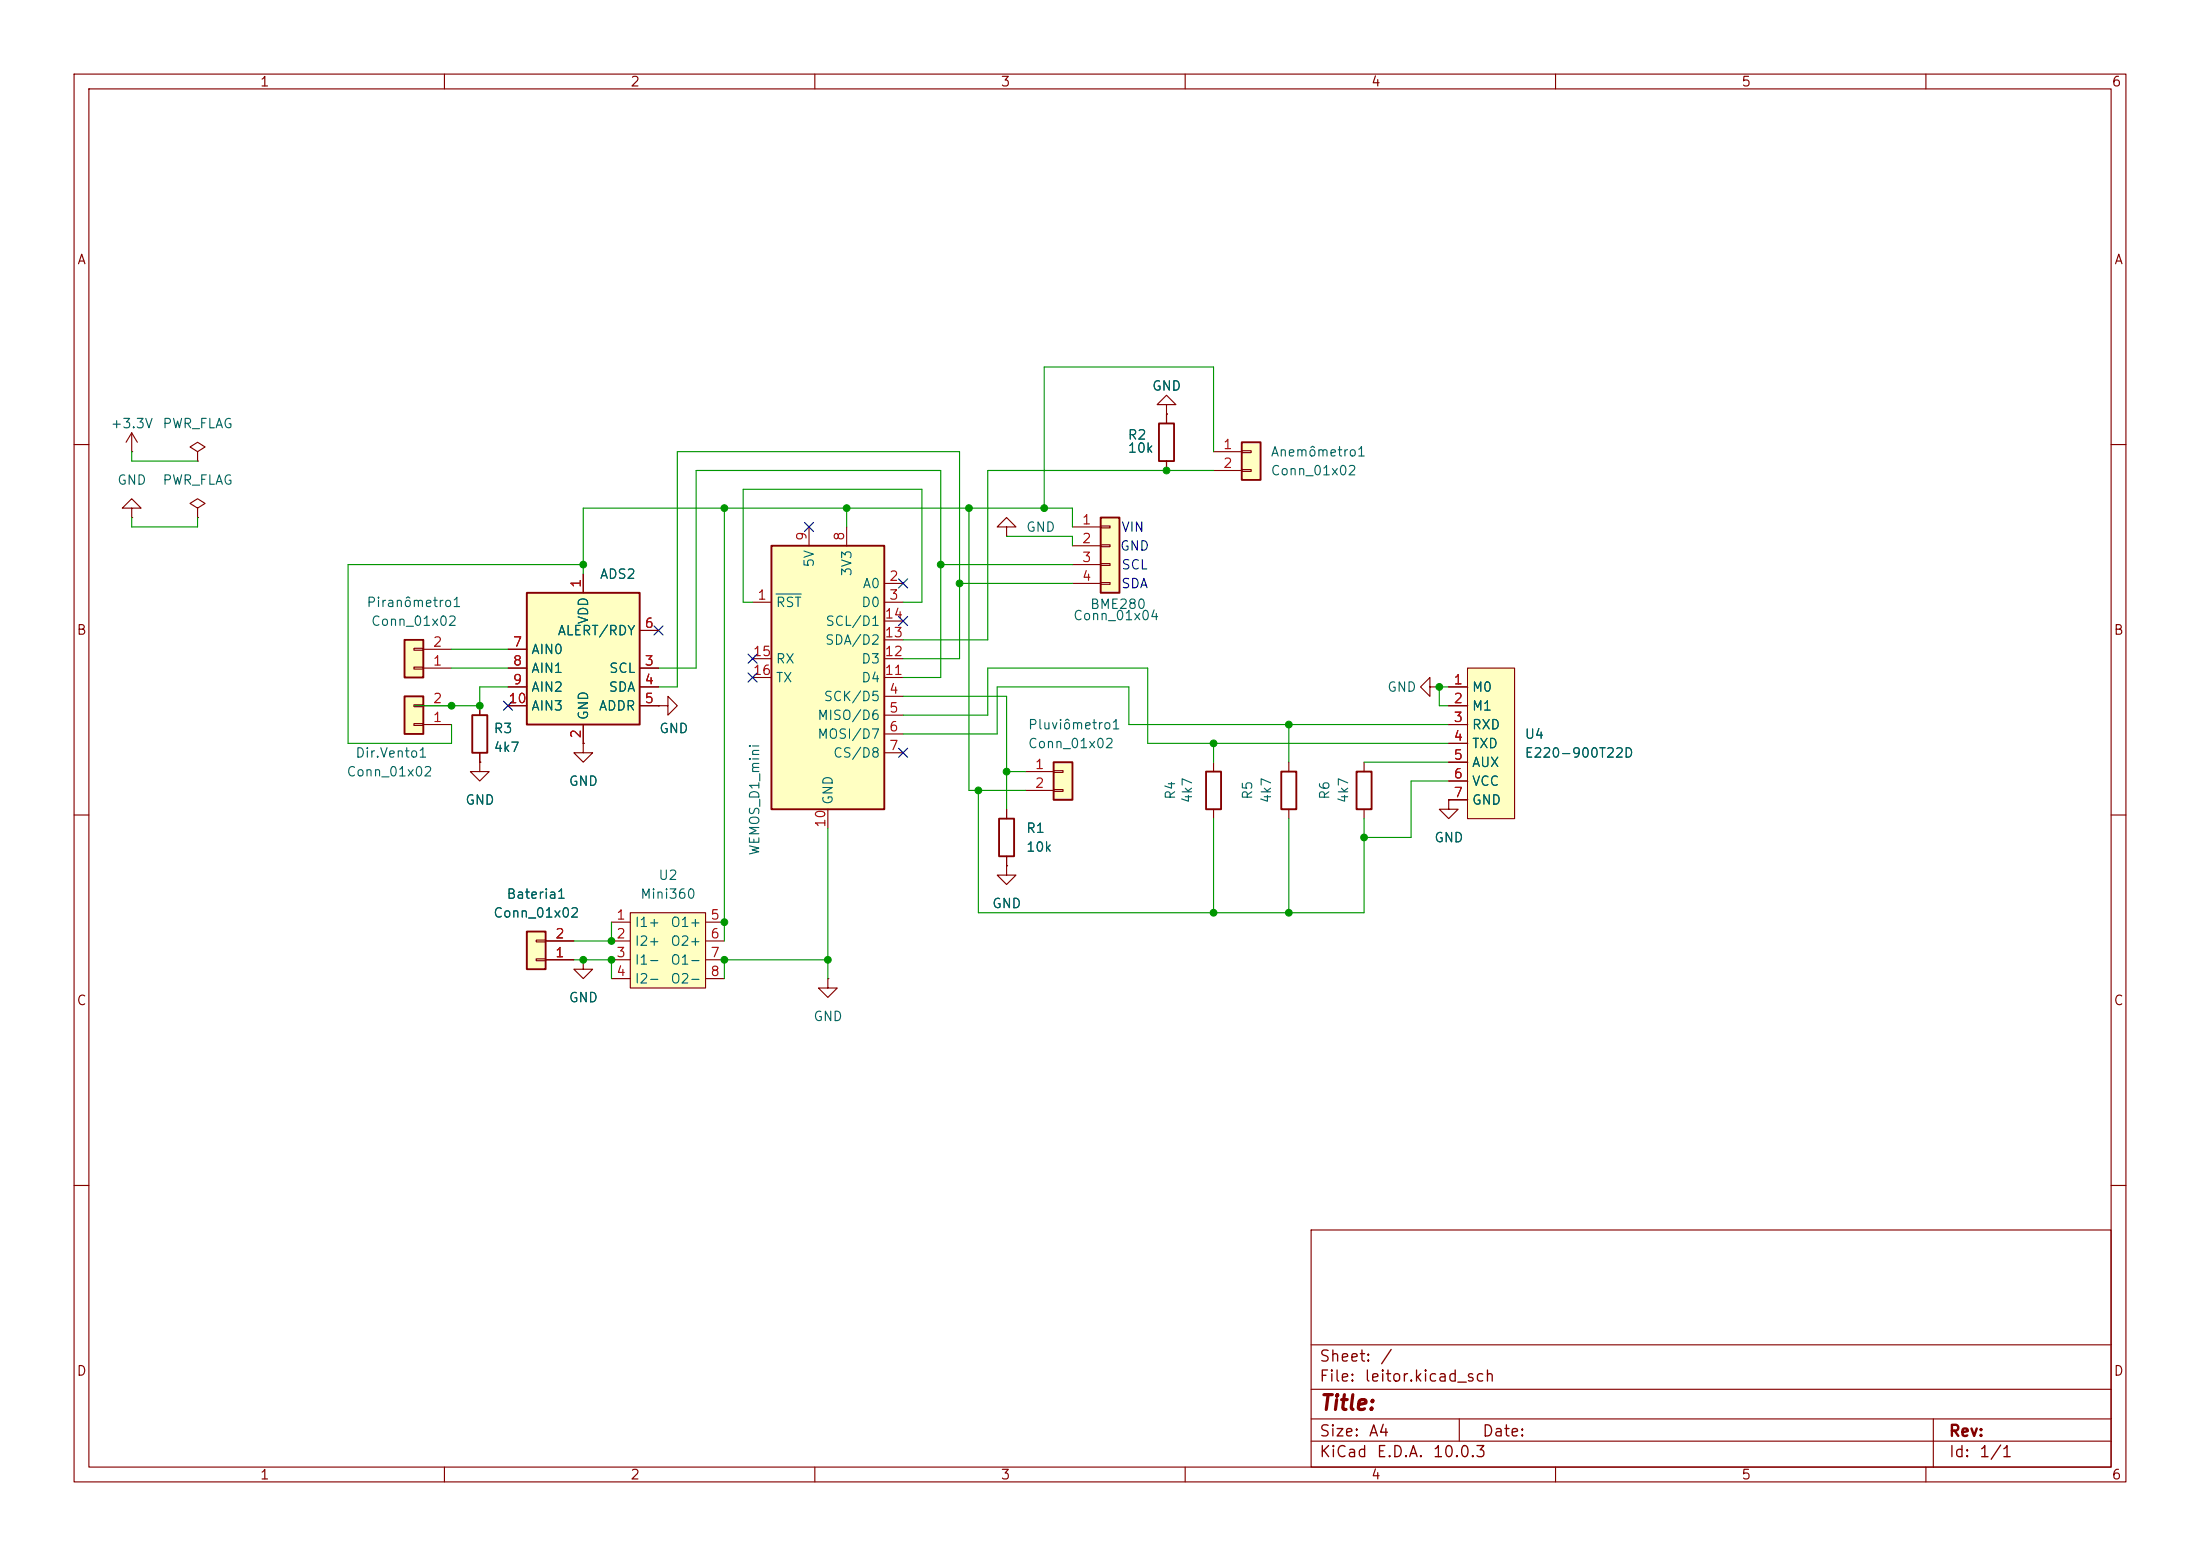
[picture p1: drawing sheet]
<svg xmlns="http://www.w3.org/2000/svg" width="297mm" height="210mm" viewBox="0 0 297 210" stroke-linecap="round" stroke-linejoin="round" font-family="sans-serif">
<g fill="none" stroke="#840000" stroke-width=".15">
<path d="M10 10h277v190h-277zM12 12h273v186h-273zM60 10v2M110 10v2M160 10v2M210 10v2M260 10v2M157.5 55.9v1.3M10 60h2M157.5 62.2v1.3M285 60h2M193 92.7v-1.3l-1.2 1.3 1.2 1.3v-1.3h1.3"/>
<path d="M194.3 92.7h.1M10 110h2M135.9 116.8v1.3h1.3l-1.3 1.3-1.3-1.3h1.3M135.9 116.8h.1M174 102.9v1.2M174 109.2v1.3M285 110h2M10 160h2M177 166h108v32h-108zM285 160h2M60 198v2M110 198v2"/>
<path d="M160 198v2M177 194.5h108M177 191.5h108M177 187.5h108M177 181.5h108M197 191.5v3M210 198v2M260 198v2M261 191.5v6.5"/>
</g>
<path d="M156.5 57.2h2v5h-2zM173 104.1h2v5.1h-2z" fill="none" stroke="#840000" stroke-width=".25"/>
<path d="M198.1 90.2h6.4v20.3h-6.4z" fill="#ffffc2"/>
<g fill="none" stroke="#840000" stroke-width=".15">
<path d="M26.7 68.6l1-.7-1-.6-1 .6 1 .7v1.3M26.7 69.9h.1M135.9 71.1h1.3l-1.3-1.2-1.3 1.2h1.3v1.3M135.9 72.4h.1M195.6 92.7h2.5M195.6 95.3h2.5M195.6 97.8h2.5M198.1 90.2h6.4v20.3h-6.4zM64.8 102.9v1.2h1.2l-1.2 1.3-1.3-1.3h1.3M64.8 102.9h.1M78.7 100.3v1.3h1.3l-1.3 1.3-1.2-1.3h1.2M78.7 100.3h.1"/>
<path d="M195.6 100.3h2.5M195.6 102.9h2.5M195.6 105.4h2.5M195.6 108h2.5"/>
</g>
<path d="M71.1 125.7h2.6v5.1h-2.6z" fill="#ffffc2"/>
<path d="M71.1 125.7h2.6v5.1h-2.6z" fill="none" stroke="#840000" stroke-width=".25"/>
<path d="M195.6 108v1.2h1.2l-1.2 1.3-1.3-1.3h1.3M195.6 108h.1M72.4 129.4h1.3v.3h-1.3zM72.4 126.9h1.3v.2h-1.3zM73.7 129.5h3.8M73.7 127h3.8" fill="none" stroke="#840000" stroke-width=".15"/>
<path d="M148.6 69.9h2.5v10.1h-2.5z" fill="#ffffc2"/>
<path d="M148.6 69.9h2.5v10.1h-2.5z" fill="none" stroke="#840000" stroke-width=".25"/>
<path d="M144.8 71.1h3.8M144.8 73.7h3.8M144.8 76.2h3.8M144.8 78.7h3.8M148.6 71h1.3v.2h-1.3zM148.6 73.5h1.3v.3h-1.3zM148.6 76.1h1.3v.2h-1.3zM148.6 78.6h1.3v.3h-1.3z" fill="none" stroke="#840000" stroke-width=".15"/>
<path d="M104.1 73.7h15.3v35.5h-15.3z" fill="#ffffc2"/>
<path d="M104.1 73.7h15.3v35.5h-15.3zM134.9 110.5h2v5.1h-2z" fill="none" stroke="#840000" stroke-width=".25"/>
<g fill="none" stroke="#840000" stroke-width=".15">
<path d="M109.2 71.1v2.6M114.3 71.1v2.6M119.4 78.7h2.5M101.6 81.3h2.5M101.6 91.4h2.5M101.6 88.9h2.5M119.4 81.3h2.5M119.4 94h2.5M119.4 96.5h2.5M119.4 99.1h2.5M119.4 91.4h2.5M119.4 88.9h2.5"/>
<path d="M119.4 86.4h2.5M119.4 83.8h2.5M111.8 109.2v2.6M119.4 101.6h2.5M135.9 109.2v1.3M135.9 115.6v1.2M78.7 129.5v1.3h1.3l-1.3 1.3-1.2-1.3h1.2M78.7 129.5h.1M111.8 132.1v1.3h1.2l-1.2 1.2-1.3-1.2h1.3M111.8 132.1h.1"/>
</g>
<path d="M104.8 80.2h3.4" fill="none" stroke="#006464" stroke-width=".15"/>
<path d="M85.1 123.2h10.1v10.2h-10.1z" fill="#ffffc2"/>
<g fill="none" stroke="#840000" stroke-width=".15">
<path d="M26.7 61l1-.7-1-.6-1 .6 1 .7v1.2M26.7 62.2h.1M163.8 102.9v1.2M163.8 109.2v1.3M82.5 124.5h2.6M82.5 127h2.6M82.5 129.5h2.6M82.5 132.1h2.6M85.1 123.2h10.1v10.2h-10.1zM95.2 124.5h2.6M95.2 127h2.6M95.2 129.5h2.6"/>
<path d="M95.2 132.1h2.6"/>
</g>
<path d="M162.8 104.1h2v5.1h-2z" fill="none" stroke="#840000" stroke-width=".25"/>
<path d="M167.6 59.7h2.6v5.1h-2.6z" fill="#ffffc2"/>
<path d="M167.6 59.7h2.6v5.1h-2.6zM183.1 104.1h2.1v5.1h-2.1z" fill="none" stroke="#840000" stroke-width=".25"/>
<path d="M157.5 54.6h1.2l-1.2-1.3-1.3 1.3h1.3v1.3M157.5 55.9h.1M163.8 61h3.8M163.8 63.5h3.8M167.6 60.8h1.3v.3h-1.3zM167.6 63.4h1.3v.2h-1.3zM184.1 102.9v1.2M184.1 109.2v1.3" fill="none" stroke="#840000" stroke-width=".15"/>
<path d="M142.2 102.9h2.6v5.1h-2.6z" fill="#ffffc2"/>
<path d="M142.2 102.9h2.6v5.1h-2.6z" fill="none" stroke="#840000" stroke-width=".25"/>
<path d="M17.8 68.6h1.2l-1.2-1.3-1.3 1.3h1.3v1.3M17.8 69.9h.1M138.4 104.1h3.8M138.4 106.7h3.8M142.2 104h1.3v.3h-1.3zM142.2 106.6h1.3v.2h-1.3z" fill="none" stroke="#840000" stroke-width=".15"/>
<path d="M54.6 94h2.5v5.1h-2.5z" fill="#ffffc2"/>
<path d="M54.6 94h2.5v5.1h-2.5z" fill="none" stroke="#840000" stroke-width=".25"/>
<path d="M55.9 97.7h1.2v.2h-1.2zM55.9 95.1h1.2v.3h-1.2zM57.1 97.8h3.9M57.1 95.3h3.9" fill="none" stroke="#840000" stroke-width=".15"/>
<path d="M54.6 86.4h2.5v5h-2.5z" fill="#ffffc2"/>
<path d="M54.6 86.4h2.5v5h-2.5zM63.8 96.5h2v5.1h-2z" fill="none" stroke="#840000" stroke-width=".25"/>
<path d="M55.9 90h1.2v.3h-1.2zM55.9 87.5h1.2v.3h-1.2zM57.1 90.2h3.9M57.1 87.6h3.9M64.8 95.3v1.2M88.9 95.3h1.3v-1.3l1.2 1.3-1.2 1.2v-1.2M88.9 95.3h.1M64.8 101.6v1.3" fill="none" stroke="#840000" stroke-width=".15"/>
<path d="M71.1 80h15.3v17.8h-15.3z" fill="#ffffc2"/>
<path d="M71.1 80h15.3v17.8h-15.3z" fill="none" stroke="#840000" stroke-width=".25"/>
<g fill="none" stroke="#840000" stroke-width=".15">
<path d="M17.8 58.4l-.8 1.3M17.8 58.4l.7 1.3M17.8 58.4v2.6M157.5 55.9h.1M157.5 55.9v1.3M17.8 61h.1M78.7 77.5v2.5M157.5 62.2v1.3M64.8 95.3v1.2M68.6 90.2h2.5M68.6 92.7h2.5M68.6 95.3h2.5"/>
<path d="M68.6 87.6h2.5M78.7 97.8v2.5M86.4 90.2h2.5M86.4 92.7h2.5M86.4 95.3h2.5M86.4 85.1h2.5M88.9 95.3h.1M195.6 92.7h2.5M195.6 95.3h2.5M195.6 97.8h2.5M64.8 102.9h.1M64.8 101.6v1.3"/>
<path d="M78.7 100.3h.1M135.9 116.8h.1M135.9 109.2v1.3M135.9 115.6v1.2M195.6 108h.1M195.6 100.3h2.5M195.6 102.9h2.5M195.6 105.4h2.5M195.6 108h2.5M73.7 129.5h3.8M73.7 127h3.8M78.7 129.5h.1"/>
</g>
<g fill="none" stroke="#009600" stroke-width=".15">
<path d="M17.8 69.9v1.2h8.9v-1.2M17.8 61v1.2h8.9M78.7 76.2h-31.7v24.1h14v-2.5M97.8 68.6v58.4M114.3 68.6v2.5M127 76.2h17.8M129.5 78.7h15.3M130.8 68.6v38.1h7.6M135.9 72.4h8.9v1.3M144.8 71.1v-2.5h-66.1v8.9M163.8 61v-11.5h-22.8v19.1M163.8 63.5h-30.5v22.9h-11.4"/>
<path d="M61 90.2h7.6M61 87.6h7.6M68.6 92.7h-3.8v2.6h-8.9M88.9 90.2h5.1v-26.7h33v27.9h-5.1M101.6 81.3h-1.3v-15.3h24.2v15.3h-2.6M121.9 96.5h11.4v-6.3h21.6v10.1h40.7M121.9 94h14v15.2M121.9 88.9h7.6v-27.9h-38.1v31.7h-2.5M174 97.8v5.1M195.6 97.8h-43.2v-5.1h-17.8v6.4h-12.7M195.6 92.7h-1.3v2.6h1.3M111.8 111.8v20.3"/>
<path d="M132.1 106.7v16.5h52v-12.7M135.9 104.1h2.5M163.8 100.3v2.6M163.8 110.5v12.7M174 110.5v12.7M184.1 102.9h11.5M195.6 105.4h-5.1v7.6h-6.4M77.5 129.5h5v2.6M82.5 124.5v2.5h-5M111.8 129.5h-14v2.6"/>
</g>
<g fill="none" stroke="#000084" stroke-width=".15">
<path d="M108.6 70.5l1.2 1.2M109.8 70.5l-1.2 1.2M121.3 78.1l1.2 1.2M122.5 78.1l-1.2 1.2M68 94.6l1.2 1.3M69.2 94.6l-1.2 1.3M88.3 84.5l1.2 1.2M89.5 84.5l-1.2 1.2M101 88.3l1.2 1.2M101 90.8l1.2 1.2M102.2 88.3l-1.2 1.2M102.2 90.8l-1.2 1.2"/>
<path d="M121.3 83.2l1.2 1.2M122.5 83.2l-1.2 1.2M121.3 101l1.2 1.2M122.5 101l-1.2 1.2"/>
</g>
<g fill="#009600" stroke="#009600" stroke-width=".14">
<circle cx="194.3" cy="92.7" r=".46"/>
<circle cx="174" cy="123.2" r=".46"/>
<circle cx="163.8" cy="123.2" r=".46"/>
<circle cx="163.8" cy="100.3" r=".46"/>
<circle cx="174" cy="97.8" r=".46"/>
<circle cx="132.1" cy="106.7" r=".46"/>
<circle cx="135.9" cy="104.1" r=".46"/>
<circle cx="184.1" cy="113" r=".46"/>
<circle cx="82.5" cy="127" r=".46"/>
<circle cx="111.8" cy="129.5" r=".46"/>
<circle cx="114.3" cy="68.6" r=".46"/>
<circle cx="97.8" cy="68.6" r=".46"/>
<circle cx="82.5" cy="129.5" r=".46"/>
<circle cx="78.7" cy="129.5" r=".46"/>
<circle cx="97.8" cy="124.5" r=".46"/>
<circle cx="97.8" cy="129.5" r=".46"/>
<circle cx="130.8" cy="68.6" r=".46"/>
<circle cx="127" cy="76.2" r=".46"/>
<circle cx="129.5" cy="78.7" r=".46"/>
<circle cx="157.5" cy="63.5" r=".46"/>
<circle cx="141" cy="68.6" r=".46"/>
<circle cx="61" cy="95.3" r=".46"/>
<circle cx="64.8" cy="95.3" r=".46"/>
<circle cx="78.7" cy="76.2" r=".46"/>
</g>
<text font-size="2" fill="#840000" x="178" y="190.8">Title:</text>
<g font-size="1.5" fill="#840000">
<text x="178" y="184.2">Sheet:</text>
<text x="186.2" y="184.2">/</text>
<text x="178" y="186.9">File:</text>
<text x="184.1" y="186.9">leitor.kicad_sch</text>
<text x="178" y="197.1">KiCad</text>
<text x="178" y="194.3">Size:</text>
<text x="184.7" y="194.3">A4</text>
<text x="185.7" y="197.1">E.D.A.</text>
<text x="193.3" y="197.1">10.0.3</text>
<text x="200" y="194.3">Date:</text>
<text x="263" y="194.3">Rev:</text>
<text x="263" y="197.1">Id:</text>
<text x="267.1" y="197.1">1/1</text>
</g>
<g font-size="1.3" fill="#840000">
<text x="35" y="12">1</text>
<text x="85" y="12">2</text>
<text x="135" y="12">3</text>
<text x="185" y="12">4</text>
<text x="235" y="12">5</text>
<text x="285" y="12">6</text>
<text x="10.3" y="36">A</text>
<text x="285.3" y="36">A</text>
<text x="10.3" y="86">B</text>
<text x="285.3" y="86">B</text>
<text x="10.3" y="136">C</text>
<text x="285.3" y="136">C</text>
<text x="10.3" y="186">D</text>
<text x="285.3" y="186">D</text>
<text x="35" y="200">1</text>
<text x="85" y="200">2</text>
<text x="135" y="200">3</text>
<text x="185" y="200">4</text>
<text x="235" y="200">5</text>
<text x="285" y="200">6</text>
</g>
<g font-size="1.3" fill="#006464">
<text x="155.4" y="53">GND</text>
<text x="14.8" y="58.1">+3.3V</text>
<text x="21.9" y="58.1">PWR_FLAG</text>
<text x="152.2" y="59.6">R2</text>
<text x="15.7" y="65.7">GND</text>
<text x="21.9" y="65.7">PWR_FLAG</text>
<text x="152.2" y="61.4">10k</text>
<text x="171.5" y="64.5">Conn_01x02</text>
<text x="171.5" y="61.9">Anemômetro1</text>
<text x="110.2" y="76.7" transform="rotate(-90 110.2 76.7)">5V</text>
<text x="115.3" y="77.9" transform="rotate(-90 115.3 77.9)">3V3</text>
<text x="138.4" y="72.1">GND</text>
<text x="49.4" y="82.3">Piranômetro1</text>
<text x="80.9" y="78.4">ADS2</text>
<text x="104.6" y="82.3">RST</text>
<text x="116.2" y="82.3">D0</text>
<text x="116.4" y="79.7">A0</text>
<text x="147.1" y="82.5">BME280</text>
<text x="50" y="84.8">Conn_01x02</text>
<text x="71.6" y="88.6">AIN0</text>
<text x="75.2" y="86.1">ALERT/RDY</text>
<text x="79.7" y="84.3" transform="rotate(-90 79.7 84.3)">VDD</text>
<text x="104.6" y="89.9">RX</text>
<text x="111.3" y="87.3">SDA/D2</text>
<text x="111.4" y="84.8">SCL/D1</text>
<text x="116.2" y="89.9">D3</text>
<text x="144.8" y="84">Conn_01x04</text>
<text x="71.6" y="91.1">AIN1</text>
<text x="71.6" y="93.7">AIN2</text>
<text x="82.1" y="93.7">SDA</text>
<text x="82.1" y="91.1">SCL</text>
<text x="104.6" y="92.4">TX</text>
<text x="111.1" y="95">SCK/D5</text>
<text x="116.2" y="92.4">D4</text>
<text x="187.2" y="93.7">GND</text>
<text x="198.6" y="93.7">M0</text>
<text x="66.6" y="99.3">R3</text>
<text x="66.6" y="101.8">4k7</text>
<text x="71.6" y="96.2">AIN3</text>
<text x="79.7" y="97.3" transform="rotate(-90 79.7 97.3)">GND</text>
<text x="80.8" y="96.2">ADDR</text>
<text x="88.9" y="99.3">GND</text>
<text x="110.3" y="97.5">MISO/D6</text>
<text x="110.3" y="100">MOSI/D7</text>
<text x="138.7" y="98.8">Pluviômetro1</text>
<text x="138.7" y="101.3">Conn_01x02</text>
<text x="198.6" y="96.2">M1</text>
<text x="198.6" y="98.8">RXD</text>
<text x="198.6" y="101.3">TXD</text>
<text x="205.7" y="100">U4</text>
<text x="46.7" y="105.1">Conn_01x02</text>
<text x="47.9" y="102.6">Dir.Vento1</text>
<text x="76.7" y="106.4">GND</text>
<text x="112.4" y="102.6">CS/D8</text>
<text x="198.6" y="103.8">AUX</text>
<text x="198.6" y="106.4">VCC</text>
<text x="205.7" y="102.6">E220-900T22D</text>
<text x="62.7" y="108.9">GND</text>
<text x="112.7" y="108.7" transform="rotate(-90 112.7 108.7)">GND</text>
<text x="138.4" y="112.7">R1</text>
<text x="159" y="108" transform="rotate(-90 159 108)">R4</text>
<text x="161.2" y="108.5" transform="rotate(-90 161.2 108.5)">4k7</text>
<text x="169.4" y="108" transform="rotate(-90 169.4 108)">R5</text>
<text x="171.9" y="108.5" transform="rotate(-90 171.9 108.5)">4k7</text>
<text x="179.8" y="108" transform="rotate(-90 179.8 108)">R6</text>
<text x="182.3" y="108.5" transform="rotate(-90 182.3 108.5)">4k7</text>
<text x="198.6" y="108.9">GND</text>
<text x="88.8" y="119.1">U2</text>
<text x="102.8" y="115.6" transform="rotate(-90 102.8 115.6)">WEMOS_D1_mini</text>
<text x="138.4" y="115.3">10k</text>
<text x="193.5" y="114">GND</text>
<text x="66.5" y="124.2">Conn_01x02</text>
<text x="68.3" y="121.6">Bateria1</text>
<text x="85.6" y="125.4">I1+</text>
<text x="86.3" y="121.6">Mini360</text>
<text x="90.4" y="125.4">O1+</text>
<text x="133.9" y="122.9">GND</text>
<text x="85.6" y="128">I2+</text>
<text x="85.6" y="130.5">I1-</text>
<text x="90.4" y="128">O2+</text>
<text x="90.4" y="130.5">O1-</text>
<text x="76.7" y="135.6">GND</text>
<text x="85.6" y="133.1">I2-</text>
<text x="90.4" y="133.1">O2-</text>
<text x="109.7" y="138.1">GND</text>
</g>
<g font-size="1.3" fill="#a90000">
<text x="165" y="60.9">1</text>
<text x="165" y="63.5">2</text>
<text x="146" y="71.1">1</text>
<text x="109.2" y="73.1" transform="rotate(-90 109.2 73.1)">9</text>
<text x="114.3" y="73.1" transform="rotate(-90 114.3 73.1)">8</text>
<text x="146" y="73.6">2</text>
<text x="146" y="76.2">3</text>
<text x="78.7" y="79.4" transform="rotate(-90 78.7 79.4)">1</text>
<text x="102.2" y="81.3">1</text>
<text x="119.3" y="83.8">14</text>
<text x="119.9" y="78.7">2</text>
<text x="119.9" y="81.3">3</text>
<text x="146" y="78.7">4</text>
<text x="58.3" y="87.6">2</text>
<text x="69.1" y="87.6">7</text>
<text x="86.9" y="85.1">6</text>
<text x="101.6" y="88.9">15</text>
<text x="119.3" y="88.9">12</text>
<text x="119.3" y="86.3">13</text>
<text x="58.3" y="95.2">2</text>
<text x="58.3" y="90.1">1</text>
<text x="68.5" y="95.2">10</text>
<text x="69.1" y="90.1">8</text>
<text x="69.1" y="92.7">9</text>
<text x="86.9" y="90.1">3</text>
<text x="86.9" y="92.7">4</text>
<text x="86.9" y="95.2">5</text>
<text x="101.6" y="91.4">16</text>
<text x="119.3" y="91.4">11</text>
<text x="119.9" y="94">4</text>
<text x="196.1" y="92.7">1</text>
<text x="196.1" y="95.2">2</text>
<text x="58.3" y="97.8">1</text>
<text x="78.7" y="99.8" transform="rotate(-90 78.7 99.8)">2</text>
<text x="119.9" y="96.5">5</text>
<text x="119.9" y="99">6</text>
<text x="119.9" y="101.6">7</text>
<text x="196.1" y="97.8">3</text>
<text x="196.1" y="100.3">4</text>
<text x="139.6" y="104.1">1</text>
<text x="139.6" y="106.7">2</text>
<text x="196.1" y="102.8">5</text>
<text x="196.1" y="105.4">6</text>
<text x="196.1" y="107.9">7</text>
<text x="111.7" y="111.8" transform="rotate(-90 111.7 111.8)">10</text>
<text x="83.1" y="124.4">1</text>
<text x="95.8" y="124.4">5</text>
<text x="74.9" y="129.5">1</text>
<text x="74.9" y="127">2</text>
<text x="83.1" y="127">2</text>
<text x="83.1" y="129.5">3</text>
<text x="95.8" y="127">6</text>
<text x="95.8" y="129.5">7</text>
<text x="83.1" y="132.1">4</text>
<text x="95.8" y="132.1">8</text>
</g>
<g font-size="1.3" fill="#0000c2">
<text x="151.1" y="74.6">GND</text>
<text x="151.3" y="72.1">VIN</text>
<text x="151.3" y="77.2">SCL</text>
<text x="151.3" y="79.7">SDA</text>
</g>
</svg>
